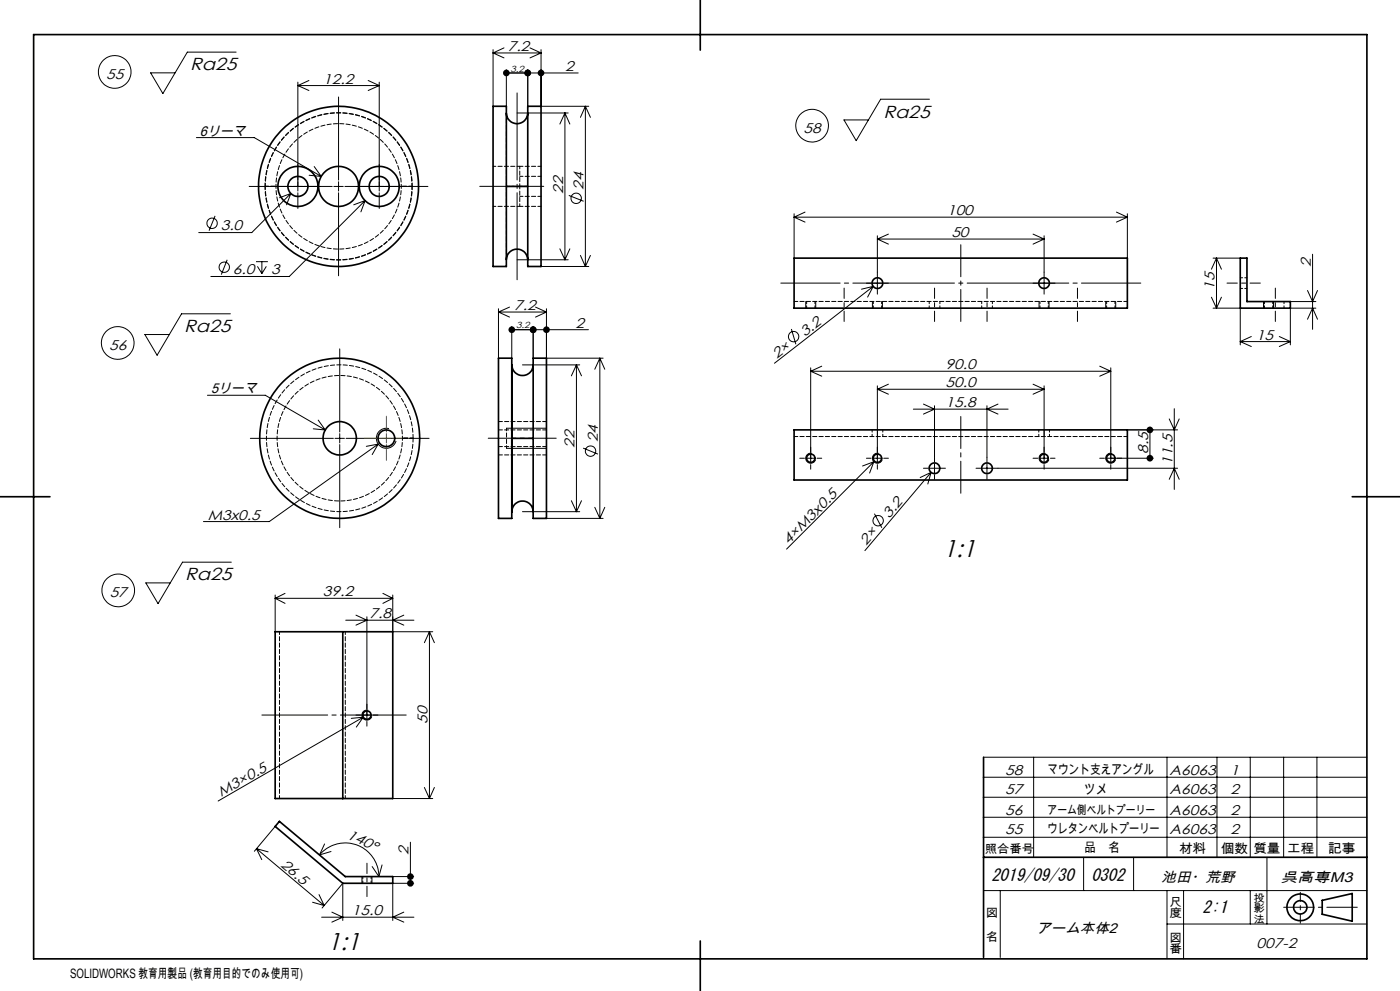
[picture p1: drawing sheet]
<svg xmlns="http://www.w3.org/2000/svg" width="420mm" height="297mm" viewBox="0 0 420 297" stroke-linecap="round" stroke-linejoin="round" font-family="sans-serif">
<g fill="none" stroke="#000" stroke-width=".3">
<path d="M70.8 15.6h-14.6l-7.3 12.4-3.7-6.2h7.3M147.9 14.9v17M147.9 15.9h14.4M147.9 15.9l3.3 1.5M151.2 14.4l-3.3 1.5M159 14.4l3.3 1.5M162.3 14.9v17h14.3M162.3 15.9l-3.3 1.5M89.4 24.6v32.7M89.4 25.6h24.4M89.4 25.6l3.3 1.5M92.7 24.1l-3.3 1.5"/>
<path d="M101.6 29.1v24.9M110.5 24.1l3.3 1.5M113.8 24.6v32.7M113.8 25.6l-3.3 1.5M151.9 20.9v11M151.9 21.9h21.6M155.1 33.9h15.4M158.3 20.9v11M169.5 33.9v44M169.5 33.9l1.5 3.3M169.5 33.9l-1.5 3.3M175.6 31.9v48"/>
<path d="M175.6 31.9l1.5 3.3M175.6 31.9l-1.5 3.3M278.8 29.7h-14.6l-7.3 12.5-3.7-6.3h7.3M58.9 41.2h17.4l20.1 11.7M74.8 55.9h24.9M87.2 58l-11.7 11.7h-15.9M87.2 58l-3.3 1.3M87.2 58l-1.2 3.4M89.4 57.8v4.7M92.7 52.5l3.7 .4M94.3 49.9l2.1 3M100.2 55.9h2.8"/>
<path d="M101.6 54.5v2.8M101.6 57.8v24.9M103.5 55.9h24.9M113.8 57.8v4.7M170.6 58.6l4.5 1.7M64.5 64.7l-1.8 4.4M68.2 77.9l-1.8 4.4M76.8 78.4h3.6M77.2 79.8l1.4 2.2M78.6 78.4v3.6M79.9 79.8l-1.3 2.2M109.5 60.1l-22.7 22.8h-23.5"/>
<path d="M109.5 60.1l-3.4 1.3M109.5 60.1l-1.2 3.4M155.1 77.9h15.4M162.3 79.9h14.3M168 74.6l1.5 3.3M171 74.6l-1.5 3.3M174.1 76.5l1.5 3.4M177.1 76.5l-1.5 3.4M238.2 64.1v13.3M238.2 65.1h100M238.2 65.1l3.3 1.5M241.5 63.6l-3.3 1.5"/>
<path d="M263.2 70.7v12.3M263.2 71.6h50M263.2 71.6l3.3 1.6M266.5 70.2l-3.3 1.4M309.9 70.2l3.3 1.4M313.2 70.7v12.3M313.2 71.6l-3.3 1.6M334.9 63.6l3.3 1.5M338.2 64.1v13.3M338.2 65.1l-3.3 1.5M363.9 77.4h8.2M364.9 77.4v15"/>
<path d="M364.9 77.4l1.5 3.3M364.9 77.4l-1.5 3.3M393.8 76.2v22.5M69.1 94h-14.6l-7.4 12.5-3.6-6.2h7.3M149.5 92.5v14.8M149.5 93.5h14.4M149.5 93.5l3.4 1.5M152.9 92l-3.4 1.5M153.5 97.8v9.5M153.5 98.8h23M159.9 97.8v9.5M160.7 92l3.2 1.5"/>
<path d="M163.9 92.5v14.8h17M163.9 93.5l-3.2 1.5M237.4 98.6l1.4 4.6M241.7 90.4v2M244.7 90.4v2M259.9 84.9h1.4M261.7 90.4v2M261.8 84.9h2.8M262 85.8l-29.7 23.1M262 85.8l-3.6 .9M262 85.8l-1.7 3.2M263.2 83.5v2.8"/>
<path d="M263.2 86.8v1.4M264.7 90.4v2M265.1 84.9h1.4M309.9 84.9h1.4M311.7 90.4v2M311.8 84.9h2.8M313.2 83.5v2.8M313.2 86.8v1.4M314.7 90.4v2M315.1 84.9h1.4M331.7 90.4v2M334.7 90.4v2"/>
<path d="M363.4 89.1l1.5 3.3M363.9 92.4h8.2v11M366.4 89.1l-1.5 3.3M379.1 90.4v2M382.1 90.4v2M387.1 90.4h7.7M392.3 95.7l1.5-3.3 1.5 3.3M392.3 87.1l1.5 3.3 1.5-3.3M394.8 92.4h-7.7v11M62.2 118.5h17.4l18 10.4M101.9 104.6v24.9M156.7 109.4h17.2"/>
<path d="M172.9 109.4v43.9M172.9 109.4l1.5 3.2M172.9 109.4l-1.5 3.2M180 107.3v48.1M180 107.3l1.4 3.4M180 107.3l-1.6 3.4M243.2 110.2v28.5M243.2 111.3h90M243.2 111.3l3.3 1.4M246.5 109.7l-3.3 1.6M263.2 115.6v23.1M263.2 116.7h50"/>
<path d="M263.2 116.7l3.3 1.4M266.5 115.1l-3.3 1.6M309.9 115.1l3.3 1.6M313.2 115.6v23.1M313.2 116.7l-3.3 1.4M329.9 109.7l3.3 1.6M333.2 110.2v28.5M333.2 111.3l-3.3 1.4M372.1 102.4h15M372.1 102.4l3.3 1.5M375.4 100.9l-3.3 1.5M383.8 100.9l3.3 1.5"/>
<path d="M387.1 102.4l-3.3 1.5M75.1 131.4h24.9M94 128.5l3.6 .4M95.5 125.9l2.1 3M100.5 131.4h2.8M101.9 130v2.7M101.9 133.2v24.9M103.8 131.4h24.9M113.5 133.1l-32.7 23.2h-19.8M113.5 133.1l-3.6 .7M113.5 133.1l-1.8 3.1M116.7 128.4a3 3 0 0 0-3.7 2.2 3 3 0 0 0 2.1 3.7 3 3 0 0 0 3.7-2.2"/>
<path d="M151.9 134.4h12M151.9 128.3h12M174.9 134.3l4.5 1.8M239.9 137.3h1.4M241.8 137.3h2.8M243.2 139.2v1.4M243.6 135.9a1.5 1.5 0 0 0-1.8 1.1 1.5 1.5 0 0 0 1.1 1.8 1.5 1.5 0 0 0 1.8-1.1M245.1 137.3h1.4M259.9 137.3h1.4M261.8 137.3h2.8M262.1 138.4l-26.1 26.2M262.1 138.4l-3.3 1.3"/>
<path d="M262.1 138.4l-1.2 3.4M263.2 139.2v1.4M263.6 135.9a1.49 1.49 0 0 0-1.8 1 1.49 1.49 0 0 0 1 1.9 1.49 1.49 0 0 0 1.9-1.1M265.1 137.3h1.4M274 122.6h28.4M277 121.1l3.4 1.5-3.4 1.5M280.4 121.6v16.8M280.4 139v2.7M296.1 121.6v16.8M296.1 139v2.7M299.4 121.1l-3.3 1.5 3.3 1.5M309.9 137.3h1.4"/>
<path d="M311.8 137.3h2.8M313.2 139.2v1.4M313.6 135.9a1.5 1.5 0 0 0-1.8 1 1.5 1.5 0 0 0 1 1.9 1.5 1.5 0 0 0 1.9-1.1M315.1 137.3h1.4M329.9 137.3h1.4M331.8 137.3h14.2M333.2 139.2v1.4M333.6 135.9a1.5 1.5 0 0 0-1.8 1 1.5 1.5 0 0 0 1 1.9 1.5 1.5 0 0 0 1.9-1.1M345 128.8v8.5M350.8 125.6l1.5 3.2 1.5-3.2M352.3 122.5v24.2M353.3 128.8h-15.1"/>
<path d="M156.7 153.3h17.2M163.9 155.4h17M171.4 150.1l1.5 3.2M174.4 150.1l-1.5 3.2M178.4 152l1.6 3.4M181.4 152l-1.4 3.4M262.3 153.9l2.2 4.3M277 140.3h1.4M278.9 140.3h2.9M279.3 141.6l-19.8 23.4M279.3 141.6l-3.3 1.5M279.3 141.6l-1 3.5"/>
<path d="M280.4 142.2v1.4M282.3 140.3h1.3M292.8 140.3h1.4M294.7 140.3h2.8M296.1 142.2v1.4M350.8 143.6l1.5-3.3 1.5 3.3M353.3 140.3h-55.3M69.4 168.5h-14.6l-7.4 12.4-3.7-6.2h7.4M82.5 178.3v11M82.5 179.3h35.3M82.5 179.3l3 1.5M85.5 177.8l-3 1.5"/>
<path d="M114.9 177.8l2.9 1.5M117.8 178.3v11h12M117.8 179.3l-2.9 1.5M103.7 185.9h20.5M106.8 184.4l3.3 1.5-3.3 1.5M110.1 184.9v30.8M121.1 184.4l-3.3 1.5 3.3 1.5M128.8 189.3v50M128.8 189.3l1.5 3.3M128.8 189.3l-1.5 3.3M106.8 214.3h1.4M108.7 214.3h2.8"/>
<path d="M109 214.9l-43.6 25.2M109 214.9l-3.6 .4M109 214.9l-2.1 3M110.1 216.2v1.4M110.5 212.9a1.5 1.5 0 0 0-1.9 1 1.5 1.5 0 0 0 1.1 1.9 1.5 1.5 0 0 0 1.8-1.1M112 214.3h1.4M117.8 239.3h12M127.3 236l1.5 3.3M130.3 236l-1.5 3.3M295.1 238.9h115M295.1 232.9h115M295.1 226.9h115"/>
<path d="M310.1 226.9v30M350.1 226.9v30M365.1 226.9v30M375.1 226.9v30M385.1 226.9v30M395.1 226.9v30M76.9 254.3l20.4 17.1M76.9 254.3l3.5 1M76.9 254.3l1.6 3.3M82.5 247.7l-6.2 7.4M95.8 256.2a10.1 10.1 0 0 1 11.2-3 10.1 10.1 0 0 1 6.7 9.5M97.4 252.9l-1.6 3.3"/>
<path d="M99.3 255.2l-3.5 1M111.7 259.7l2 3M114.6 259.2l-.9 3.5M123.1 252.4v12.3M295.1 250.9h115M295.1 244.9h115M325.1 256.9v10M340.1 256.9v10M380.1 256.9v20M93.8 270.4l3.5 1M95.7 268.1l1.6 3.3M96.5 274.9h27.7"/>
<path d="M96.6 272.1l6.2-7.4v11.2M99.6 273.4l3.2 1.5-3.2 1.5M108.6 262.7v2M111.6 262.7v2M117.8 262.7h6.3M121.1 273.4l-3.3 1.5 3.3 1.5M124.1 264.7h-6.3v11.2M295.1 266.9h115M300.1 266.9v20M350.1 276.9h60M350.1 266.9v20.4M355.1 266.9v20.5"/>
<path d="M375.1 266.9v10"/>
<circle cx="34.4" cy="21.6" r="4.9"/>
<circle cx="243.6" cy="37.7" r="4.9"/>
<circle cx="172.9" cy="59.4" r="1.55"/>
<circle cx="63.6" cy="66.9" r="1.55"/>
<circle cx="67.3" cy="80.1" r="1.56"/>
<circle cx="35.3" cy="102.8" r="4.9"/>
<circle cx="238.1" cy="100.9" r="1.55"/>
<circle cx="177.2" cy="135.2" r="1.55"/>
<circle cx="263.4" cy="156.1" r="1.55"/>
<circle cx="35.5" cy="176.9" r="4.9"/>
</g>
<g fill="none" stroke="#000" stroke-width=".5">
<path d="M10.1 10.4h400v277h-400zM210.1 0v15M147.9 31.9h4v48h-4zM158.3 33.9a3.2 3.2 0 0 1-3.1 3.2 3.2 3.2 0 0 1-3.3-3.1M158.3 31.9h4v48h-4zM151.9 55.9h6.4M151.9 77.8a3.2 3.2 0 0 1 3.3-3.1 3.2 3.2 0 0 1 3.1 3.2M238.2 77.4h100v15h-100zM372.1 77.4h2v13h13v2h-15zM149.5 107.3h4v48.1h-4zM153.5 109.4h.1M153.6 109.4a3.2 3.2 0 0 0 3.2 3.1 3.2 3.2 0 0 0 3.1-3.1"/>
<path d="M153.6 109.4v22M159.9 107.3h4v48.1h-4zM153.6 131.4v21.9M153.6 131.4h6.3M238.2 128.8h100v15.1h-100zM0 148.9h15M153.5 153.3h.1M153.6 153.3a3.2 3.2 0 0 1 3.2-3.1 3.2 3.2 0 0 1 3.1 3.1M405.7 148.9h14.3M82.5 189.3h35.3v50h-35.3zM102.8 189.3v50M295.1 226.9v60"/>
<path d="M83.8 246.2l19.8 16.5h14.2v2h-15l-20.2-17zM295.1 256.9h115M396.7 269.8l9-2v8.3l-9-2.1zM210.1 282v15"/>
<circle cx="89.4" cy="55.9" r="6"/>
<circle cx="89.4" cy="55.9" r="2.99"/>
<circle cx="101.6" cy="55.9" r="6"/>
<circle cx="101.6" cy="55.9" r="24"/>
<circle cx="113.8" cy="55.9" r="6"/>
<circle cx="113.8" cy="55.9" r="3"/>
<circle cx="263.2" cy="84.9" r="1.6"/>
<circle cx="313.2" cy="84.9" r="1.6"/>
<circle cx="101.9" cy="131.4" r="24"/>
<circle cx="101.9" cy="131.4" r="5"/>
<circle cx="115.9" cy="131.4" r="2.51"/>
<circle cx="243.2" cy="137.3" r="1.25"/>
<circle cx="263.2" cy="137.3" r="1.25"/>
<circle cx="313.2" cy="137.3" r="1.24"/>
<circle cx="333.2" cy="137.3" r="1.24"/>
<circle cx="280.3" cy="140.3" r="1.6"/>
<circle cx="296.1" cy="140.3" r="1.6"/>
<circle cx="110.1" cy="214.3" r="1.25"/>
<circle cx="390.1" cy="271.9" r="4"/>
<circle cx="390.1" cy="271.9" r="2"/>
</g>
<path d="M143.9 55.8h19.2" fill="none" stroke="#000" stroke-width=".3" stroke-dasharray="30.5 1.3 1.3 1.3" stroke-dashoffset="22.8"/>
<path d="M155.1 83.8v-56" fill="none" stroke="#000" stroke-width=".3" stroke-dasharray="30.5 1.3 1.3 1.3" stroke-dashoffset="4.4"/>
<path d="M146.5 131.3h20.4" fill="none" stroke="#000" stroke-width=".3" stroke-dasharray="30.5 1.3 1.3 1.3" stroke-dashoffset="22.2"/>
<path d="M263.2 128.8v2M313.2 128.8v2" fill="none" stroke="#000" stroke-width=".3" stroke-dasharray="30.5 1.3 1.3 1.3"/>
<path d="M288.2 73.3v23M288.2 124.8v23" fill="none" stroke="#000" stroke-width=".3" stroke-dasharray="30.5 1.3 1.3 1.3" stroke-dashoffset="20.9"/>
<path d="M78.6 214.3h43.3" fill="none" stroke="#000" stroke-width=".3" stroke-dasharray="30.5 1.3 1.3 1.3" stroke-dashoffset="10.7"/>
<path d="M253.2 86.3v10M280.4 86.3v10M296.1 86.3v10M323.2 86.3v10M368.1 84.8h10M382.6 86.3v10M110.1 268.7v-10" fill="none" stroke="#000" stroke-width=".3" stroke-dasharray="30.5 1.3 1.3 1.3" stroke-dashoffset="27.4"/>
<path d="M342.2 84.8h-108" fill="none" stroke="#000" stroke-width=".3" stroke-dasharray="30.5 1.3 1.3 1.3" stroke-dashoffset="12.7"/>
<path d="M390.1 276.7v-9.3" fill="none" stroke="#000" stroke-width=".3" stroke-dasharray="30.5 1.3 1.3 1.3" stroke-dashoffset="27.8"/>
<path d="M385.1 271.9h22.1" fill="none" stroke="#000" stroke-width=".3" stroke-dasharray="30.5 1.3 1.3 1.3" stroke-dashoffset="21.3"/>
<path d="M109.3 131.4h4.7M114.5 131.4h2.8M115.9 124.7v4.8M115.9 130v2.7M115.9 133.2v4.8M117.8 131.4h4.7" fill="none" stroke="#808000" stroke-width=".3"/>
<path d="M155.9 55.8v-6M155.9 61.8v-6M152 128.3v6" fill="none" stroke="#000" stroke-width=".3" stroke-dasharray="1.3 .6" stroke-dashoffset=".5"/>
<g fill="#000">
<path d="M157.6 21.2a1.01 1.01 0 0 0 .3 1.6 1.01 1.01 0 0 0 1.4-.9h-1h1a1.01 1.01 0 0 0-.6-1 1.01 1.01 0 0 0-1.1 .3zM151.2 21.2l-.3 .7h1h-1a1 1 0 0 0 1.3 .9 1 1 0 0 0 .6-1.5 1 1 0 0 0-1.6-.1zM159.4 98a1.01 1.01 0 0 0 0 1.7 1.01 1.01 0 0 0 1.5-.9h-1h1l-.4-.8zM153 98l-.5 .8h1h-1a1.01 1.01 0 0 0 1.2 1 1.01 1.01 0 0 0 .8-1.4 1.01 1.01 0 0 0-1.5-.4z"/>
<path d="M161.5 21.2l-.2 .7h1h-1a1.01 1.01 0 0 0 1.4 .9 1.01 1.01 0 0 0 .5-1.6 1.01 1.01 0 0 0-1.7 0zM157.6 21.2a1.01 1.01 0 0 0 .3 1.6 1.01 1.01 0 0 0 1.4-.9h-1h1a1.01 1.01 0 0 0-.6-1 1.01 1.01 0 0 0-1.1 .3zM163.4 98l-.5 .8h1h-1a1.01 1.01 0 0 0 1.2 1 1.01 1.01 0 0 0 .8-1.4 1.01 1.01 0 0 0-1.5-.4zM159.4 98a1.01 1.01 0 0 0 0 1.7 1.01 1.01 0 0 0 1.5-.9h-1h1l-.4-.8z"/>
<path d="M344.3 136.6a1 1 0 0 0-.3 1.1 1 1 0 0 0 1 .6v-1v1a1 1 0 0 0 .9-1.3 1 1 0 0 0-1.6-.4zM344.2 128.2a1 1 0 0 0 .3 1.5 1 1 0 0 0 1.4-.6 1 1 0 0 0-.9-1.3v1v-1z"/>
<path d="M122.3 264.1a1 1 0 0 0-.1 1 1 1 0 0 0 .9 .6v-1v1a1.01 1.01 0 0 0 .9-1.4 1.01 1.01 0 0 0-1.7-.2zM122.4 262a.99 .99 0 0 0 .2 1.6 .99 .99 0 0 0 1.5-.6 .99 .99 0 0 0-1-1.3v1v-1z"/>
</g>
<path d="M79.5 55.8a22.1 22.1 0 0 1 22.1-22 22.1 22.1 0 0 1 22.1 22M79.6 55.8h3.2h-3.3M123.6 55.8h-3.2h3.3M123.7 55.8a22.1 22.1 0 0 1-22.1 22.1 22.1 22.1 0 0 1-22.1-22.1M338.2 90.3h-100M338.2 130.8h-100" fill="none" stroke="#000" stroke-width=".3" stroke-dasharray="1.3 .6" stroke-dashoffset=".2"/>
<path d="M79.6 55.8a22 22 0 0 1 22-22 22 22 0 0 1 22 22M123.6 55.8a22 22 0 0 1-22 22 22 22 0 0 1-22-22M155.9 49.8h-8M147.9 61.8h8M83.8 189.3v50M103.6 189.3v50" fill="none" stroke="#000" stroke-width=".3" stroke-dasharray="1.3 .6" stroke-dashoffset=".4"/>
<g fill="none" stroke="#000" stroke-width=".3" stroke-dasharray="1.3 .6" stroke-dashoffset=".6">
<path d="M82.8 55.8a18.8 18.8 0 0 1 18.8-18.8 18.8 18.8 0 0 1 18.8 18.8M120.4 55.8a18.8 18.8 0 0 1-18.8 18.8 18.8 18.8 0 0 1-18.8-18.8M242 90.3v2M244.5 92.3v-2M262 90.3v2M264.5 92.3v-2M278.8 90.3v2M282 92.3v-2M294.5 90.3v2M297.7 92.3v-2M312 90.3v2M314.5 92.3v-2"/>
<path d="M332 90.3v2M334.5 92.3v-2M372.1 86.4h2M374.1 83.2h-2M379.3 90.3v2M381.8 92.3v-2M382 90.3v2M385.2 92.3v-2M83.1 131.3a18.8 18.8 0 0 1 18.8-18.8 18.8 18.8 0 0 1 18.8 18.8M120.7 131.3a18.8 18.8 0 0 1-18.8 18.8 18.8 18.8 0 0 1-18.8-18.8M261.6 128.8v2M264.8 130.8v-2"/>
<path d="M311.6 128.8v2M314.8 130.8v-2M108.8 262.7v2M111.3 264.7v-2"/>
</g>
<path d="M155.9 58.8h6.4M158.3 55.8h-6.4M162.3 52.8h-6.4M162.3 49.8h-6.4M155.9 61.8h6.4M123.9 131.3h-3.2h3.2" fill="none" stroke="#000" stroke-width=".3" stroke-dasharray="1.3 .6" stroke-dashoffset=".3"/>
<path d="M151.9 33.8v.1M151.9 55.8h.1M151.9 77.8v.1" fill="none" stroke="#000" stroke-width=".3" stroke-dasharray="1.3 .6"/>
<path d="M151.9 33.8v22M151.9 55.8v22M123.9 131.3a22 22 0 0 0-32.4-19.3 22 22 0 0 0-1.7 37.7 22 22 0 0 0 34-16.3l.1-2.1M149.6 133.8h14.4M149.6 136.3h14.4M164 128.8h-14.4M164 126.3h-14.4" fill="none" stroke="#000" stroke-width=".3" stroke-dasharray="1.3 .6" stroke-dashoffset=".1"/>
<g font-size="7.3">
<text x="282.9" y="166.9">1:1</text>
<text x="98.2" y="284.6">1:1</text>
</g>
<g font-size="5.2">
<text x="57" y="21.1">Ra25</text>
<text x="265" y="35.2">Ra25</text>
<text x="55.3" y="99.5">Ra25</text>
<text x="55.6" y="174">Ra25</text>
</g>
<g font-size="5.1">
<text x="297.4" y="263.9">2019/09/30</text>
<text x="327.4" y="263.9">0302</text>
<text x="360.8" y="273.5">2:1</text>
</g>
<g font-size="4.2">
<text x="152.3" y="15.3">7.2</text>
<text x="31.8" y="23.6">55</text>
<text x="169.6" y="21.3">2</text>
<text x="96.9" y="25">12.2</text>
<text x="60" y="40.7">6リーマ</text>
<text x="241.1" y="39.7">58</text>
<text x="168.9" y="58.2" transform="rotate(-90 168.9 58.2)">22</text>
<text x="175" y="56.9" transform="rotate(-90 175 56.9)">24</text>
<text x="284.1" y="64.5">100</text>
<text x="66.2" y="69">3.0</text>
<text x="285.4" y="71.1">50</text>
<text x="69.9" y="82.2">6.0</text>
<text x="81.3" y="82.2">3</text>
<text x="393.2" y="80.1" transform="rotate(-90 393.2 80.1)">2</text>
<text x="364.4" y="86.9" transform="rotate(-90 364.4 86.9)">15</text>
<text x="154.2" y="92.9">7.2</text>
<text x="172.7" y="98.2">2</text>
<text x="241.4" y="101" transform="rotate(-38 241.4 101)">3.2</text>
<text x="376.8" y="101.8">15</text>
<text x="32.7" y="104.8">56</text>
<text x="233" y="107.6" transform="rotate(-38 233 107.6)">2×</text>
<text x="283.7" y="110.7">90.0</text>
<text x="63.3" y="117.9">5リーマ</text>
<text x="283.7" y="116.1">50.0</text>
<text x="283.7" y="122">15.8</text>
<text x="172.4" y="134.2" transform="rotate(-90 172.4 134.2)">22</text>
<text x="179.3" y="132.6" transform="rotate(-90 179.3 132.6)">24</text>
<text x="344.4" y="135.9" transform="rotate(-90 344.4 135.9)">8.5</text>
<text x="351.7" y="139.3" transform="rotate(-90 351.7 139.3)">11.5</text>
<text x="62.3" y="155.7">M3x0.5</text>
<text x="266.8" y="155.5" transform="rotate(-50 266.8 155.5)">3.2</text>
<text x="236.5" y="163.2" transform="rotate(-45 236.5 163.2)">4×M3x0.5</text>
<text x="259.8" y="163.6" transform="rotate(-50 259.8 163.6)">2×</text>
<text x="32.9" y="179">57</text>
<text x="96.9" y="178.7">39.2</text>
<text x="110.8" y="185.3">7.8</text>
<text x="128.3" y="216.9" transform="rotate(-90 128.3 216.9)">50</text>
<text x="301.6" y="232.2">58</text>
<text x="350.9" y="232.2">A6063</text>
<text x="369.1" y="232.2">1</text>
<text x="66.3" y="238.9" transform="rotate(-30 66.3 238.9)">M3×0.5</text>
<text x="301.6" y="237.9">57</text>
<text x="350.9" y="237.9">A6063</text>
<text x="369.1" y="237.9">2</text>
<text x="301.6" y="244.1">56</text>
<text x="350.9" y="244.1">A6063</text>
<text x="369.1" y="244.1">2</text>
<text x="103.9" y="251" transform="rotate(26 103.9 251)">140°</text>
<text x="301.6" y="249.9">55</text>
<text x="350.9" y="249.9">A6063</text>
<text x="369.1" y="249.9">2</text>
<text x="122.6" y="256.3" transform="rotate(-90 122.6 256.3)">2</text>
<text x="84" y="259.5" transform="rotate(40 84 259.5)">26.5</text>
<text x="348.4" y="264.4">池田・荒野</text>
<text x="384.2" y="264.4">呉高専M3</text>
<text x="105.5" y="274.3">15.0</text>
<text x="310.9" y="279.7">アーム本体2</text>
<text x="377" y="284.1">007-2</text>
</g>
<text font-size="4.1" x="325.2" y="237.9">ツメ</text>
<g font-size="3.9">
<text x="314.3" y="232">マウント支えアングル</text>
<text x="314.3" y="249.7">ウレタンベルトプーリー</text>
<text x="325.2" y="255.5">品　名</text>
<text x="353.7" y="255.6">材料</text>
<text x="366.2" y="255.6">個数</text>
<text x="376" y="255.6">質量</text>
<text x="386.1" y="255.6">工程</text>
<text x="398.4" y="255.6">記事</text>
<text x="21" y="293">SOLIDWORKS 教育用製品 (教育用目的でのみ使用可)</text>
</g>
<g font-size="3.5">
<text x="314.3" y="244">アーム側ベルトプーリー</text>
<text x="295.4" y="255.6">照合番号</text>
<text x="295.8" y="274.9">図</text>
<text x="350.8" y="271.4">尺</text>
<text x="350.8" y="274.9">度</text>
<text x="295.8" y="282">名</text>
<text x="350.8" y="282.2">図</text>
<text x="350.8" y="285.8">番</text>
</g>
<g font-size="3.2">
<text x="376" y="270.2">投</text>
<text x="376" y="273.4">影</text>
<text x="376" y="276.5">法</text>
</g>
<g font-size="2.7">
<text x="153.2" y="21.5">3.2</text>
<text x="154.8" y="98.4">3.2</text>
</g>
</svg>
